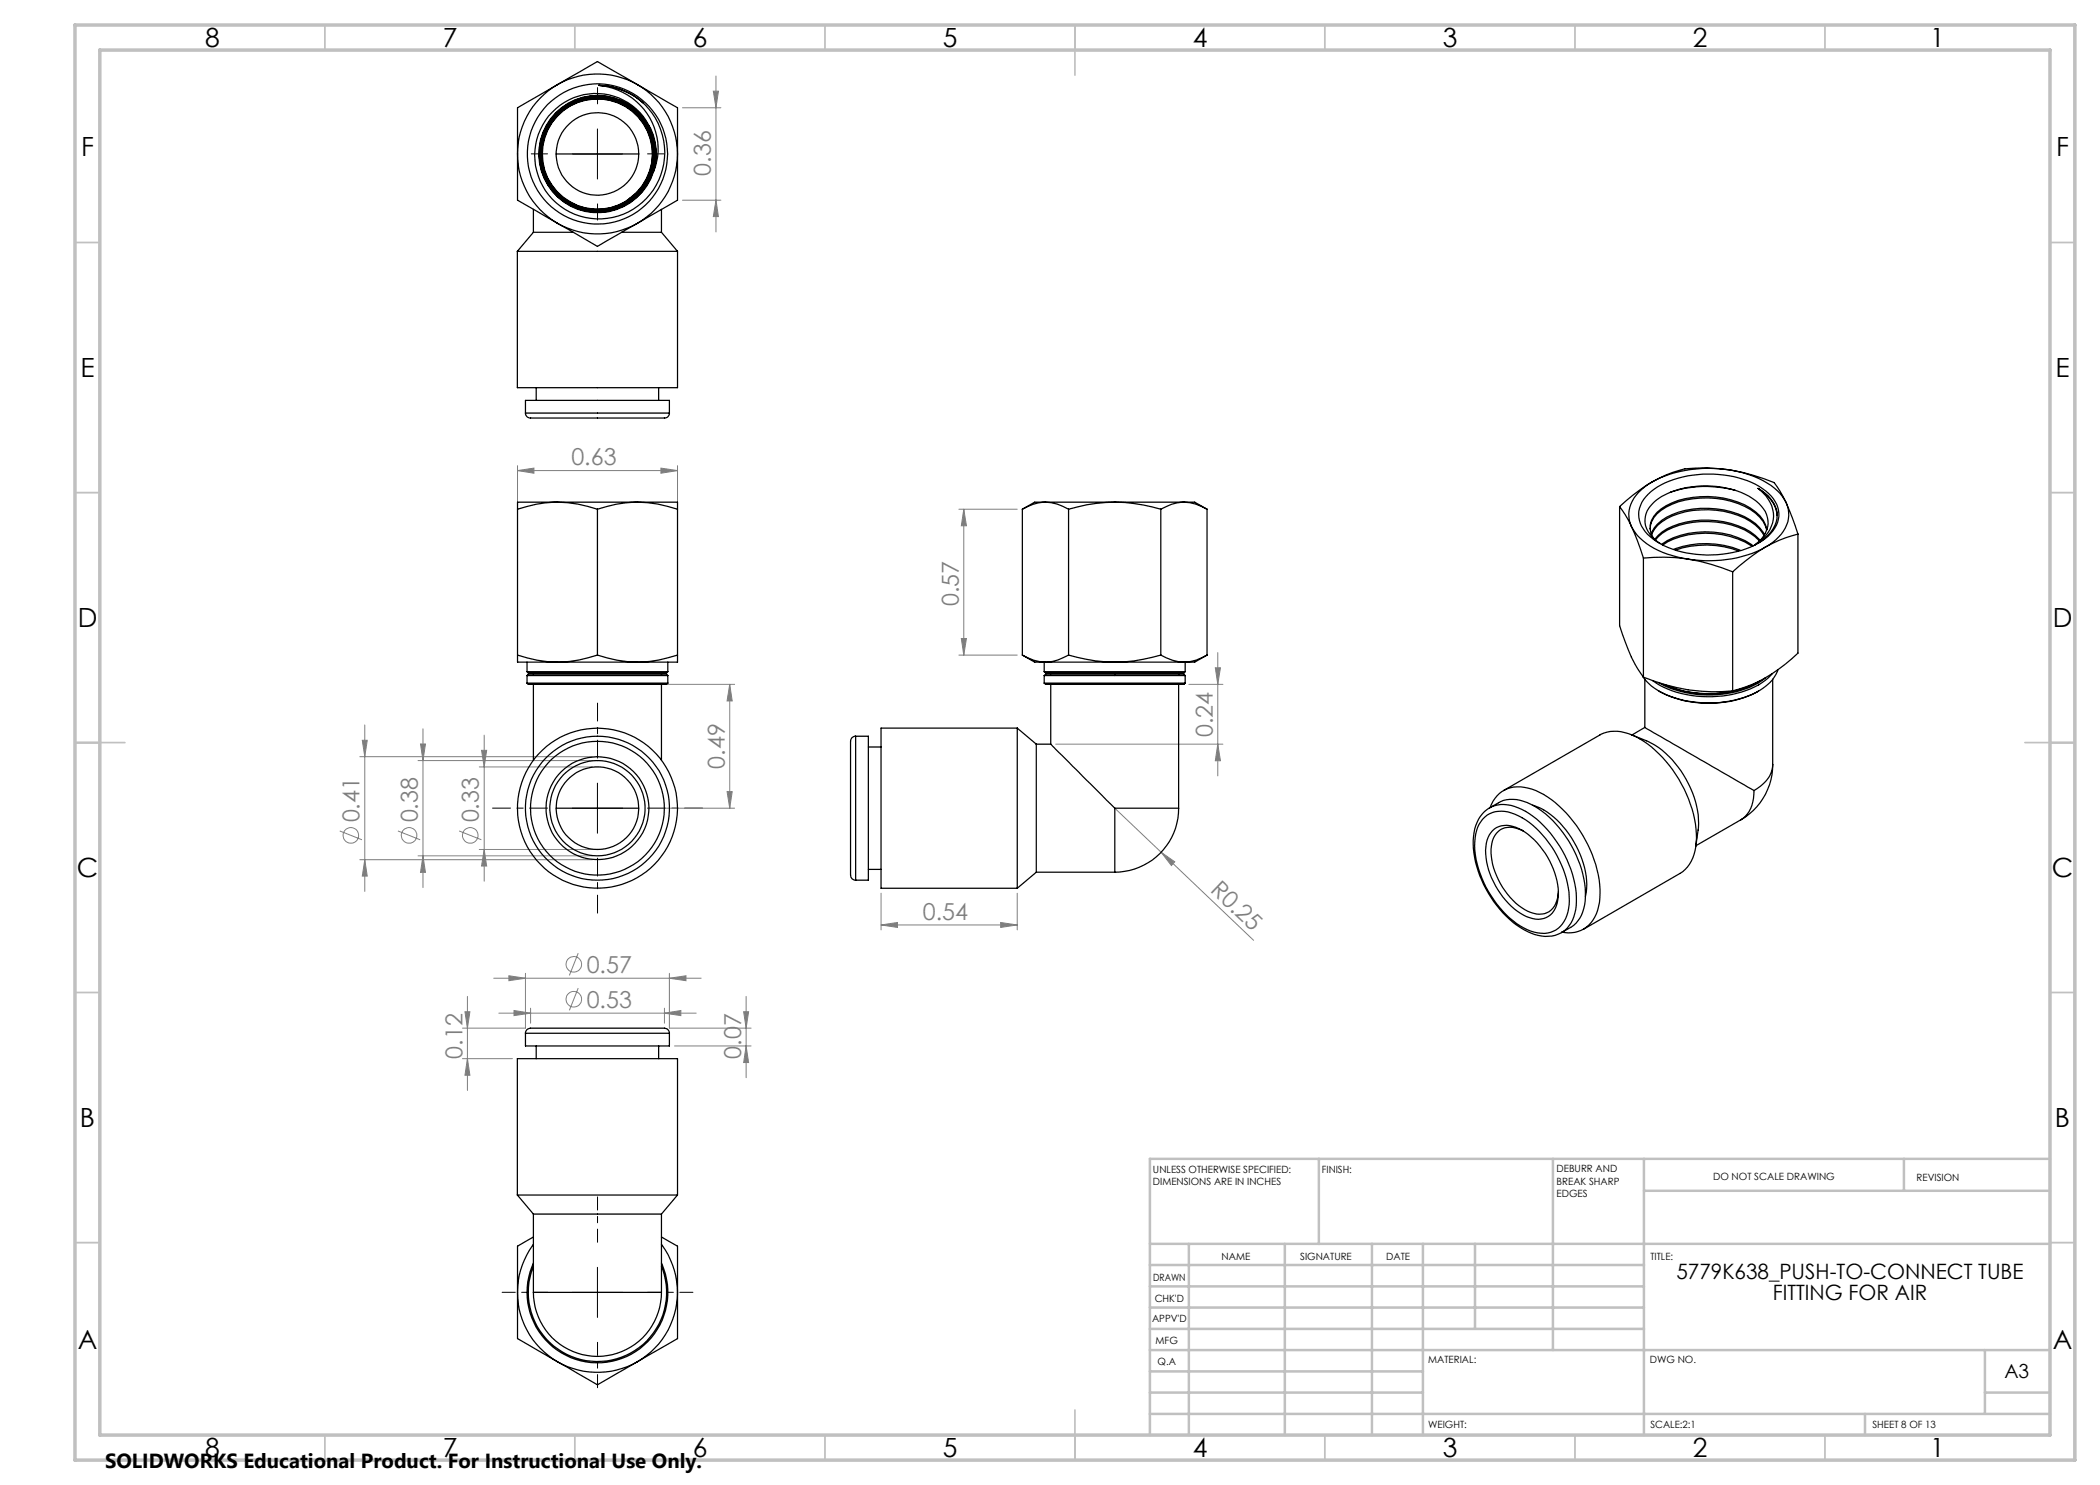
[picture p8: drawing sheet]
<svg xmlns="http://www.w3.org/2000/svg" width="420mm" height="297mm" viewBox="0 0 420 297" stroke-linecap="round" stroke-linejoin="round" font-family="sans-serif">
<g fill="none" stroke="#808080" stroke-width=".2">
<path d="M142.7 18.2h1l-.5 3.4zM143.2 15.2v31.2M136.5 21.6h7.7M136.5 40h7.7M143.2 40l.5 3.3h-1zM103.5 94.1l3.3-.5v1zM103.5 93.1v7.8M103.5 94.1h32M132.2 93.6l3.3 .5-3.3 .5zM135.5 93.1v7.8M191.8 101.8h11.6M192.8 101.8v29.2"/>
<path d="M192.8 101.8l.5 3.4h-1zM133.3 136.9h13.6M145.9 136.9v24.7M145.9 136.9l.5 3.3h-1zM191.8 131h11.6M192.3 127.7h1l-.5 3.3zM237.8 136.9h6.8M243.1 133.6h1l-.5 3.3zM243.6 130.5v24.7M72 151.3h46.5M72.5 148.1h.9l-.4 3.2zM73 145v33.3"/>
<path d="M83.6 152.1h34.9M84.1 148.8h1l-.5 3.3zM84.6 145.8v31.7M95.8 153.4h22.7M96.3 150.1h1l-.5 3.3zM96.8 147v29.2M145.4 158.3h1l-.5 3.3zM211.1 148.8h33.5M243.6 148.8l.5 3.3h-1zM67.9 166.2l4.5 1.8M72 171.9h46.5M73 171.9l.4 3.3h-.9z"/>
<path d="M79.6 166.2l4.4 1.8M83.6 171.2h34.9M84.6 171.2l.5 3.3h-1zM91.8 166.2l4.5 1.8M95.8 169.9h22.7M96.8 169.9l.5 3.3h-1zM133.3 161.6h13.6M176.2 178.6v7.4M203.4 178.6v7.4M223 161.6l9.2 8.9M232.2 170.5l2.7 1.9-.6 .7zM232.2 170.5l18.5 17.6"/>
<path d="M93.5 199.3v18.8M98.7 195.6h41.5M101.8 195.2l3.3 .4-3.3 .5zM105.1 194.7v11l-12.6-.1M115.6 197.6l-1.7 4.5M115.6 190.6l-1.7 4.5M133.9 195.6l3.3-.4v.9zM133.9 194.7v11l16.3-.1M149.2 199.3v16.2M176.2 185l3.3-.5v1zM176.2 185h27.2M200.1 184.5l3.3 .5-3.3 .5z"/>
<path d="M92.5 211.7h10M93 202.3h1l-.5 3.3zM93.5 211.7l.5 3.3h-1zM99.8 202.6h39.4M102.8 202.1l3.3 .5-3.3 .5zM106.1 201.6v3M132.9 202.6l3.3-.5v1zM132.9 201.6v3M134.9 209.2h15.3M148.7 202.3h1l-.5 3.3zM149.2 209.2l.5 3.3h-1z"/>
<circle cx="70.2" cy="167.1" r="1.56"/>
<circle cx="81.8" cy="167.1" r="1.56"/>
<circle cx="94.1" cy="167.1" r="1.56"/>
<circle cx="114.7" cy="199.9" r="1.56"/>
<circle cx="114.7" cy="192.9" r="1.56"/>
</g>
<path d="M119.5 151.6v-11M109.5 161.6h-11M119.5 171.6v11M129.5 161.6h11" fill="none" stroke="#000" stroke-width=".2" stroke-dasharray="15.2 1.3 1.3 1.3" stroke-dashoffset="11.6"/>
<path d="M109.5 258.5h-9.1M119.5 248.5v-9.1M129.5 258.5h9.1M119.5 268.5v9" fill="none" stroke="#000" stroke-width=".2" stroke-dasharray="15.2 1.3 1.3 1.3" stroke-dashoffset="12.6"/>
<path d="M109.5 30.8h-3.2M119.5 20.8v-3.3M129.5 30.8h3.3M119.5 40.8v3.2" fill="none" stroke="#000" stroke-width=".2" stroke-dasharray="15.2 1.3 1.3 1.3"/>
<path d="M114.5 30.8h10M119.5 25.8v10M119.5 156.6v10M114.5 161.6h10M114.5 258.5h10M119.5 253.5v10" fill="none" stroke="#000" stroke-width=".2"/>
<g fill="none" stroke="#c0c0c0" stroke-width=".35">
<path d="M65 5v5M115 5v5M165 5v5M215 5v10M265 5v5M315 5v5M365 5v5M15 48.5h5M410 48.5h5M15 98.5h5M410 98.5h5M15 148.5h10"/>
<path d="M405 148.5h10M15 198.5h5M410 198.5h5M15 248.5h5M410 248.5h5M65 287v5M115 287v5M165 287v5M215 282v10M265 287v5M315 287v5M365 287v5"/>
</g>
<g fill="none" stroke="#c0c0c0" stroke-width=".5">
<path d="M263.8 231.8v17M310.6 231.8v38.2M328.8 231.8v55.2M328.8 238.2h81.2M380.8 231.8v6.4M410 231.8h-180v55.2M230 248.8h180M230 257.3h98.8M230 253h98.8M237.8 248.8v38.2M257 248.8v38.2M274.4 248.8v38.2"/>
<path d="M284.6 248.8v38.2M295 248.8v17M230 265.8h98.8M230 261.5h98.8M230 278.5h54.6M230 274.3h54.6M230 270h180M397 278.5h13M397 270v12.8M230 282.8h180M373 282.8v4.2"/>
</g>
<path d="M15 5h400v287h-400zM20 10h390v277h-390z" fill="none" stroke="#c0c0c0" stroke-width=".7"/>
<g fill="#808080">
<path d="M232.2 170.5l2.7 1.9-.6 .7z"/>
<path d="M132.9 202.6l3.3-.5v1zM102.8 202.1l3.3 .5-3.3 .5z"/>
<path d="M101.8 195.2l3.3 .4-3.3 .5zM133.9 195.6l3.3-.4v.9z"/>
<path d="M103.5 94.1l3.3-.5v1zM132.2 93.6l3.3 .5-3.3 .5z"/>
<path d="M145.4 158.3h1l-.5 3.3zM145.9 136.9l.5 3.3h-1z"/>
<path d="M243.1 133.6h1l-.5 3.3zM243.6 148.8l.5 3.3h-1z"/>
<path d="M96.3 150.1h1l-.5 3.3zM96.8 169.9l.5 3.3h-1zM84.1 148.8h1l-.5 3.3zM84.6 171.2l.5 3.3h-1zM72.5 148.1h.9l-.4 3.2zM73 171.9l.4 3.3h-.9zM148.7 202.3h1l-.5 3.3zM149.2 209.2l.5 3.3h-1zM93 202.3h1l-.5 3.3zM93.5 211.7l.5 3.3h-1z"/>
<path d="M142.7 18.2h1l-.5 3.4zM143.2 40l.5 3.3h-1z"/>
<path d="M192.3 127.7h1l-.5 3.3zM192.8 101.8l.5 3.4h-1z"/>
<path d="M176.2 185l3.3-.5v1zM200.1 184.5l3.3 .5-3.3 .5z"/>
</g>
<g fill="none" stroke="#000" stroke-width=".25">
<path d="M111.5 16.9a15.9 15.9 0 0 0-8 13.9M111.5 16.9a16.1 16.1 0 0 1 16 0M111.5 16.9l-8 4.7v9.2M111.5 16.9l8-4.6 8 4.6M119.7 17.1a13.3 13.3 0 0 1 13.2 14.7 13.3 13.3 0 0 1-15.8 11.7 12.5 12.5 0 0 1-10-14.1 12.5 12.5 0 0 1 13.7-10.6 12.1 12.1 0 0 1 9.9 15.5M119.7 17.1a12.7 12.7 0 0 1 11 17.2M119.7 17.1a13.9 13.9 0 0 1 8.9 3.5M127.5 16.9a16.1 16.1 0 0 1 8 13.9M127.5 16.9l8 4.7v9.2M103.5 30.8a16 16 0 0 0 8 13.9M103.5 30.8v9.2l8 4.7M111.2 30.8h16.5"/>
<path d="M130.7 34.3a11.7 11.7 0 0 1-17.4 6.5 11.7 11.7 0 0 1-1.9-18.4 11.7 11.7 0 0 1 18.4 2.9 11.6 11.6 0 0 1-7.5 16.8 11.6 11.6 0 0 1-14.4-11.5 11.6 11.6 0 0 1 14.8-11 11.6 11.6 0 0 1 6.9 17 11.6 11.6 0 0 1-18.2 2.4 11.6 11.6 0 0 1 2.3-18.2 11.5 11.5 0 0 1 16.8 6.4 11.5 11.5 0 0 1-9.8 15 11.5 11.5 0 0 1-12.6-12.7 11.4 11.4 0 0 1 15.2-9.6 11.4 11.4 0 0 1 5.7 17.1 11.4 11.4 0 0 1-17.9 1.5 11.4 11.4 0 0 1 3.2-17.9 11.4 11.4 0 0 1 16.3 8.1 11.4 11.4 0 0 1-12.3 13.3 11.3 11.3 0 0 1-9.7-14.3 11.3 11.3 0 0 1 15.9-6.9 11.3 11.3 0 0 1 3.8 16.9 11.2 11.2 0 0 1-17.5 .2 11.2 11.2 0 0 1 3.9-17.1 11.2 11.2 0 0 1 15.7 7.7 11.1 11.1 0 0 1-11.7 13.4 11.1 11.1 0 0 1-9.6-14.9 11.1 11.1 0 0 1 17.1-5 11 11 0 0 1 .8 16.9 11 11 0 0 1-16.8-2.3 11 11 0 0 1 5.4-16.1 11 11 0 0 1 13.9 5.8 11 11 0 0 1-4.8 14.3M135.5 30.8v9.2l-8 4.7M135.5 30.8a16 16 0 0 1-8 13.9M103.5 50.3h32M103.5 50.3v27.2h32v-27.2M106.7 46.5h8M106.7 41.9v4.6M106.7 46.5l-3.2 3.8M111.5 44.7l8 4.6 8-4.6M111.5 44.7a16.1 16.1 0 0 0 16 0M124.3 46.5h8M132.3 41.9v4.6"/>
<path d="M132.3 46.5l3.2 3.8M107.2 77.5v2.6M131.7 77.5v2.6M105.1 82.6a1.13 1.13 0 0 0 1.5 1h20.5a32.7 32.7 0 0 0 6.4-.1l.3-.5 .1-.4M105.1 82.6v-2.5h28.8v2.5M105.1 82.6h28.8M329.6 98.8a17 17 0 0 1 11-4 19.3 19.3 0 0 1 12.6 3.4 5.4 5.4 0 0 1 .9 8.5 15.4 15.4 0 0 1-9.6 4.1 20.1 20.1 0 0 1-13.8-3 5.6 5.6 0 0 1-2.3-7.3zM330.4 96.4a8.3 8.3 0 0 0-4.6 6.4 5.5 5.5 0 0 0 .5 2.5M330.4 96.4l-2.6 1.7-3.9 3.2M345.9 94a25 25 0 0 0-15.5 2.4M345.9 94a17.5 17.5 0 0 1 10.1 4.7l1.2 1.8M345.9 94a38.5 38.5 0 0 1 8.9 2.5l1.2 1.7 1.2 2.3"/>
<path d="M345.9 94a35.7 35.7 0 0 0-8.9-.2 23.9 23.9 0 0 0-6.6 2.6M347.1 98.1a22.3 22.3 0 0 0-13.1 .4M351.6 97.7a7.4 7.4 0 0 1 3.8 5.4M351.6 97.7a6.7 6.7 0 0 1 3.8 5.4 6.8 6.8 0 0 1-3.9 5.6M351.6 97.7a6.3 6.3 0 0 1 2.4 8.2l-1.4 1.8-1.6 1.3M103.5 101.8v29.2M111.5 100.4a24.3 24.3 0 0 0-8 1.4M111.5 100.4a25.4 25.4 0 0 1 8 1.4M111.5 100.4h16M111.5 100.4h-8v1.4M119.5 101.8v29.2M127.5 100.4a24.6 24.6 0 0 0-8 1.4"/>
<path d="M127.5 100.4a25.4 25.4 0 0 1 8 1.4M127.5 100.4h8v1.4M135.5 101.8v29.2M204.5 101.8v29.2M209.1 100.4a9.3 9.3 0 0 1 4.6 1.4M209.1 100.4h13.9M209.1 100.4a8.8 8.8 0 0 0-4.6 1.4M209.1 100.4h-2.2l-2.4 1.4M213.7 101.8v29.2M223 100.4a32.9 32.9 0 0 0-9.3 1.4M223 100.4a34.3 34.3 0 0 1 9.2 1.4M223 100.4h13.8"/>
<path d="M232.2 101.8v29.2M236.8 100.4a9 9 0 0 0-4.6 1.4M236.8 100.4a9.3 9.3 0 0 1 4.6 1.4M236.8 100.4h2.1l2.5 1.4M241.4 101.8v29.2M323.9 101.3l1.1 1.6 1.3 2.4M323.9 101.3v23.8a31.1 31.1 0 0 0 4.8 10.3M326.3 105.3a12.6 12.6 0 0 0 8.2 5.8l3.1 .7M326.3 105.3l1.2 2.9 1.2 3.4M328.7 111.6a36.2 36.2 0 0 1 8.9 .2M328.7 111.6v23.8M330.1 105.2a6.3 6.3 0 0 1 4.3-4.3 17.9 17.9 0 0 1 16.7 1.8 5.9 5.9 0 0 1 2.2 3.3"/>
<path d="M330.1 105.6l-.1 .2M330.3 106.8a6.6 6.6 0 0 1 4.2-3.9 18.3 18.3 0 0 1 15.6 1.1 7.4 7.4 0 0 1 2.8 3M330.3 106.9a6.6 6.6 0 0 1 4.2-3.7 18.3 18.3 0 0 1 15.6 1.1 7 7 0 0 1 2.7 2.8M330.9 107.9a9.9 9.9 0 0 1 6.3-3.5 18.4 18.4 0 0 1 12.8 1.9l2 1.8M331.1 108a9.8 9.8 0 0 1 6.1-3.3 18.2 18.2 0 0 1 12.8 1.9l1.9 1.6M332.1 108.7a5.4 5.4 0 0 1-3-5.4 6.9 6.9 0 0 1 4.4-4.6 18.9 18.9 0 0 1 17 1 6.1 6.1 0 0 1 3.1 5 5.8 5.8 0 0 1-2.7 4.3M332.3 108.9a16.6 16.6 0 0 1 15.3-1.4l1.4 .6 1.6 1.1M332.6 109a16.5 16.5 0 0 1 13.5-1.7 11.9 11.9 0 0 1 4.3 2M334.7 109.9a18.3 18.3 0 0 1 13.4 .2M335.1 110a18.4 18.4 0 0 1 12.6 .2M337.6 111.8a41.3 41.3 0 0 1 8.9 2.6M346.5 114.4v23.8"/>
<path d="M353.1 109.4a24.2 24.2 0 0 1-15.5 2.4M353.1 109.4l-2.7 1.8-3.9 3.2M353.4 105.9a6.4 6.4 0 0 0-3.3-4.3 18.1 18.1 0 0 0-16.9-.5 5.2 5.2 0 0 0-3.2 4.7l.2 .8 .6 1.1M357.2 100.5a6.1 6.1 0 0 1-2 7.4l-2.1 1.5M357.2 100.5l2.4 6.3M359.6 106.8l-1.2 .4a24 24 0 0 0-5.3 2.2M359.6 106.8v23.8a28.5 28.5 0 0 1-13.1 7.6M103.5 131a25.4 25.4 0 0 0 8 1.4M103.5 131v1.4h8M105.4 136.6h28.2M105.4 136.6l.3 .3h27.6l.3-.3M105.4 135.1h28.2"/>
<path d="M105.4 135.1l.3-.3h27.6l.3 .3M105.4 134.3h28.2M105.4 134.3l.3 .3h27.6l.3-.3M105.4 132.4v1.9M105.4 135.1v1.5M106.7 134.6v.2M106.7 136.9v15.1M111.5 132.4h16M119.5 131a25.1 25.1 0 0 1-8 1.4M119.5 131a25.4 25.4 0 0 0 8 1.4M132.3 134.6v.2M132.3 136.9v15.1"/>
<path d="M133.6 132.4v1.9M133.6 135.1v1.5M135.5 131a25.6 25.6 0 0 1-8 1.4M135.5 131v1.4h-8M204.5 131a9.3 9.3 0 0 0 4.6 1.4M204.5 131l2.4 1.4h2.2M208.8 134.3h28.2M208.8 134.3l.3 .3h27.7l.2-.3M208.8 135.1h28.2M208.8 136.6h28.2M208.8 135.1l.3-.3h27.7l.2 .3M208.8 136.6l.3 .3h27.7l.2-.3"/>
<path d="M208.8 132.4v1.9M208.8 135.1v1.5M209.1 132.4h13.9M210.1 134.6v.2M210.1 136.9v11.9M213.7 131a34.9 34.9 0 0 0 9.3 1.4M213.7 131a9.4 9.4 0 0 1-4.6 1.4M223 132.4h13.8M232.2 131a9.6 9.6 0 0 0 4.6 1.4M232.2 131a35 35 0 0 1-9.2 1.4M235.7 136.9v24.7M235.8 134.6v.2"/>
<path d="M237 132.4v1.9M237 135.1v1.5M241.4 131a9.1 9.1 0 0 1-4.6 1.4M241.4 131l-2.5 1.4h-2.1M328.7 135.4a36 36 0 0 0 17.8 2.8M329 135.9v9.6M331.8 138.2a21.6 21.6 0 0 0 19.9 0M351.7 136.3a21.9 21.9 0 0 1-19 .6M352 136.2a22.1 22.1 0 0 1-19.2 .7M353.1 135.6a19.3 19.3 0 0 1-13.8 3.3 20.1 20.1 0 0 1-7.5-2.3M354.4 134.8a14.8 14.8 0 0 1-8.9 4.3 20.9 20.9 0 0 1-15-3M354.5 135.9v17"/>
<path d="M355.6 133.9a9.9 9.9 0 0 1-6.8 5.6 22.3 22.3 0 0 1-17.2-1.4l-1.3-.9-1.1-1-.7-1M171.1 147.2a1.21 1.21 0 0 0-1 1.7v25.7a1.12 1.12 0 0 0 1 1.4M171.1 147.2h2.6v28.8h-2.6M171.1 147.2v28.8M173.7 149.4h2.5M203.4 145.6v32.1M203.4 145.6h-27.2v32.1h27.2M203.4 145.6l3.9 3.2M207.3 148.8v25.6M207.3 148.8h2.8M210.1 148.8l12.9 12.8M300.7 158.1l19.3-11.1a7.5 7.5 0 0 1 7.2 .4 24.7 24.7 0 0 1 12.1 20.2 7.8 7.8 0 0 1-3.3 7.1l-19.3 11.1"/>
<path d="M326.3 147l3 1.2a18.7 18.7 0 0 1 9.5 11.3 14.1 14.1 0 0 1 .8 6.5l-.4 3.3M329 145.5l21.8 12.6M329 145.5l-2.6 1.5M350.8 158.1a6.3 6.3 0 0 1-2.6 5.9M354.5 152.9a12.6 12.6 0 0 1-6.3 11.1M354.5 152.9a6.3 6.3 0 0 1-3.7 5.2M111.2 161.6h16.5M173.7 173.9h2.5M207.3 174.4l-3.9 3.3M207.3 174.4h15.7M223 161.6h12.7M223 161.6v12.8"/>
<path d="M235.7 161.6a12.8 12.8 0 0 1-12.7 12.8M296.5 163.9a5.3 5.3 0 0 1 6.5-1.1 18.9 18.9 0 0 1 9.3 10.2 14 14 0 0 1 .8 10.7 5.1 5.1 0 0 1-6.9 2.5 18.4 18.4 0 0 1-9.5-9.8 14.9 14.9 0 0 1-1.2-10.9zM297.9 161.6a7.2 7.2 0 0 0-3.3 6.5 21.7 21.7 0 0 0 10.1 17.8 7.3 7.3 0 0 0 7.6 .6M297.9 161.6a8.2 8.2 0 0 1 4-1.7 11 11 0 0 1 7.9 3.5 22.4 22.4 0 0 1 7.3 15.9 6.9 6.9 0 0 1-3 6.2l-1.8 1M297.9 161.6a6.8 6.8 0 0 1 6.5 .3 22 22 0 0 1 10.1 13 12.9 12.9 0 0 1-.3 9.7l-.8 1.1-1.1 .8M298 161.5a6 6 0 0 1 7.6-3.9 17.4 17.4 0 0 1 9 6.7 23.8 23.8 0 0 1 5.4 15.3 7.3 7.3 0 0 1-3.8 6.5l-1.9 .4-1.9-.1M298.5 166.2a4.5 4.5 0 0 1 5.3-.5 15.6 15.6 0 0 1 7.8 13.5 4.4 4.4 0 0 1-3.3 4.6 7.7 7.7 0 0 1-6.1-2.6 15.6 15.6 0 0 1-5-11.8l.4-1.9zM304.7 166.2a4.2 4.2 0 0 0-5.4 .4 7.3 7.3 0 0 0-.8 6.3 14.3 14.3 0 0 0 7.6 9.6 3.7 3.7 0 0 0 5.4-2.8l.2-1.4M306.5 161a15.1 15.1 0 0 1 8.3 7.4 15.3 15.3 0 0 1 2.3 10.9M348.2 164l-9 5.2M105.1 206.7a1.3 1.3 0 0 1 1.7-1.1h26a.99 .99 0 0 1 1.1 1.1M105.1 206.7v2.5h28.8v-2.5"/>
<path d="M105.1 206.7h28.8M107.2 209.2v2.5M131.7 209.2v2.5M103.5 239h32M103.5 239v-27.3h32v27.3M103.5 239l3.2 3.8M135.5 239l-3.2 3.8M103.5 258.5a16 16 0 0 0 8 13.8M103.5 258.5v9.2l8 4.6M106.7 242.8h25.6M106.7 258.5h25.6M106.7 258.5a12.8 12.8 0 0 0 12.8 12.8 12.8 12.8 0 0 0 12.8-12.8"/>
<path d="M106.7 253.3a13.8 13.8 0 0 0 12.8 19 13.8 13.8 0 0 0 12.8-19M106.7 252.6a14.1 14.1 0 0 0 12.8 20 14.1 14.1 0 0 0 12.8-20M106.7 248.9a16 16 0 0 0-3.2 9.6M106.7 247.4l-3.2 1.8v9.3M106.7 242.8v15.7M132.3 248.9a16.3 16.3 0 0 1 3.2 9.6M132.3 247.4l3.2 1.8v9.3M132.3 242.8v15.7M135.5 258.5v9.2l-8 4.6M135.5 258.5a16 16 0 0 1-8 13.8M111.5 272.3l8 4.7 8-4.7M111.5 272.3a16.1 16.1 0 0 0 16 0"/>
<circle cx="119.5" cy="30.8" r="8.3"/>
<circle cx="119.5" cy="30.8" r="14"/>
<circle cx="119.5" cy="161.6" r="16"/>
<circle cx="119.5" cy="161.7" r="13.4"/>
<circle cx="119.5" cy="161.6" r="14.4"/>
<circle cx="119.5" cy="161.6" r="9.5"/>
<circle cx="119.5" cy="161.6" r="8.3"/>
<circle cx="119.5" cy="161.6" r="10.3"/>
</g>
<g font-size="5.3">
<text x="41" y="9.5">8</text>
<text x="88.5" y="9.5">7</text>
<text x="138.5" y="9.5">6</text>
<text x="188.5" y="9.5">5</text>
<text x="238.5" y="9.5">4</text>
<text x="288.5" y="9.5">3</text>
<text x="338.5" y="9.5">2</text>
<text x="386" y="9.5">1</text>
<text x="16.2" y="31.3">F</text>
<text x="411.2" y="31.3">F</text>
<text x="16.1" y="75.5">E</text>
<text x="411.1" y="75.5">E</text>
<text x="15.5" y="125.5">D</text>
<text x="410.5" y="125.5">D</text>
<text x="15.4" y="175.5">C</text>
<text x="410.4" y="175.5">C</text>
<text x="16" y="225.5">B</text>
<text x="411" y="225.5">B</text>
<text x="15.5" y="269.8">A</text>
<text x="410.5" y="269.8">A</text>
<text x="41" y="291.5">8</text>
<text x="88.5" y="291.5">7</text>
<text x="138.5" y="291.5">6</text>
<text x="188.5" y="291.5">5</text>
<text x="238.5" y="291.5">4</text>
<text x="288.5" y="291.5">3</text>
<text x="338.5" y="291.5">2</text>
<text x="386" y="291.5">1</text>
</g>
<g font-size="4.7" fill="#808080">
<text x="142.2" y="35.2" transform="rotate(-90 142.2 35.2)">0.36</text>
<text x="114.3" y="93.1">0.63</text>
<text x="191.8" y="121.2" transform="rotate(-90 191.8 121.2)">0.57</text>
<text x="242.6" y="147.4" transform="rotate(-90 242.6 147.4)">0.24</text>
<text x="144.9" y="153.8" transform="rotate(-90 144.9 153.8)">0.49</text>
<text x="71.9" y="164.5" transform="rotate(-90 71.9 164.5)">0.41</text>
<text x="83.5" y="164.5" transform="rotate(-90 83.5 164.5)">0.38</text>
<text x="95.8" y="164.5" transform="rotate(-90 95.8 164.5)">0.33</text>
<text x="241.9" y="178.2" transform="rotate(44 241.9 178.2)">R0.25</text>
<text x="184.6" y="184">0.54</text>
<text x="117.3" y="194.6">0.57</text>
<text x="117.3" y="201.5">0.53</text>
<text x="92.5" y="211.7" transform="rotate(-90 92.5 211.7)">0.12</text>
<text x="148.2" y="211.7" transform="rotate(-90 148.2 211.7)">0.07</text>
</g>
<g font-size="4.2">
<text x="335.3" y="255.8">5779K638_PUSH-TO-CONNECT TUBE</text>
<text x="354.5" y="260">FITTING FOR AIR</text>
</g>
<text font-size="4.1" x="21" y="293.7">SOLIDWORKS Educational Product. For Instructional Use Only.</text>
<text font-size="3.9" x="400.9" y="275.5">A3</text>
<g font-size="2">
<text x="230.6" y="234.6">UNLESS OTHERWISE SPECIFIED:</text>
<text x="230.6" y="237.1">DIMENSIONS ARE IN INCHES</text>
<text x="264.4" y="234.6">FINISH:</text>
<text x="311.3" y="234.5">DEBURR AND</text>
<text x="311.3" y="237">BREAK SHARP</text>
<text x="311.3" y="239.5">EDGES</text>
<text x="342.6" y="236">DO NOT SCALE DRAWING</text>
<text x="383.3" y="236.2">REVISION</text>
<text x="244.3" y="252">NAME</text>
<text x="260" y="251.9">SIGNATURE</text>
<text x="277.2" y="251.9">DATE</text>
<text x="330.1" y="251.9">TITLE:</text>
<text x="230.6" y="256.1">DRAWN</text>
<text x="230.9" y="260.3">CHK'D</text>
<text x="230.4" y="264.4">APPV'D</text>
<text x="231.1" y="268.8">MFG</text>
<text x="231.5" y="273">Q.A</text>
<text x="285.6" y="272.5">MATERIAL:</text>
<text x="330" y="272.5">DWG NO.</text>
<text x="285.6" y="285.5">WEIGHT:</text>
<text x="330.1" y="285.6">SCALE:2:1</text>
<text x="374.5" y="285.6">SHEET 8 OF 13</text>
</g>
</svg>
